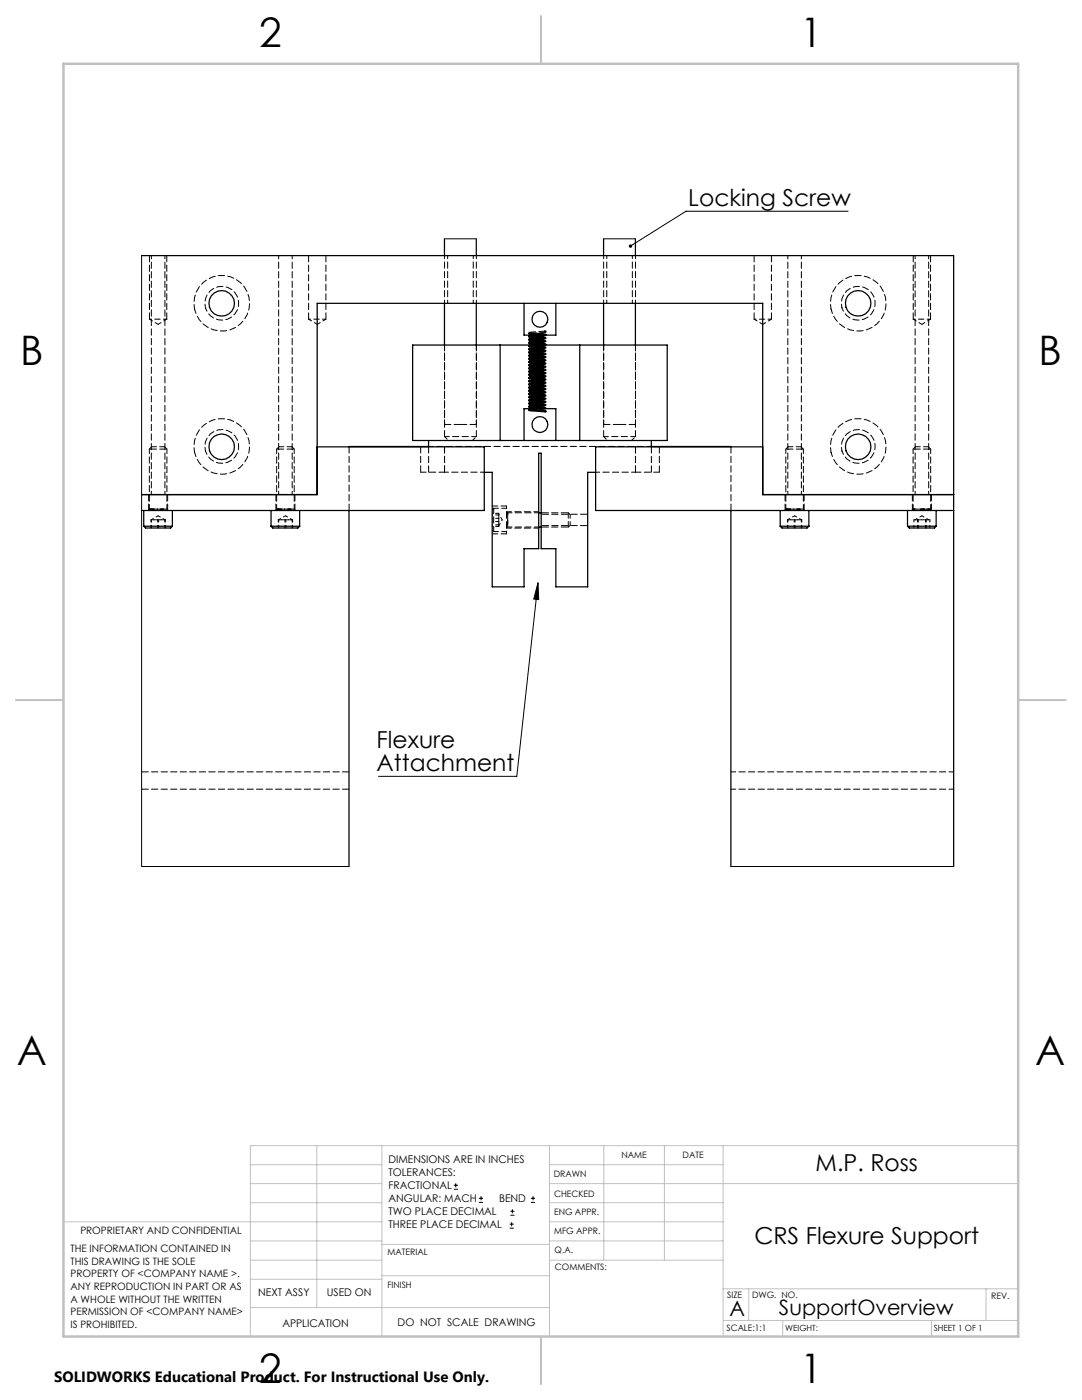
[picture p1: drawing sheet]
<svg xmlns="http://www.w3.org/2000/svg" width="216mm" height="279mm" viewBox="0 0 216 279" stroke-linecap="round" stroke-linejoin="round" font-family="sans-serif">
<g fill="none" stroke="#000" stroke-width=".2">
<path d="M28.3 51v121.9h41.3M88.7 47.7h6.3M120.4 47.7h6.4M169.2 42.2h-32.3l-11.1 6.9M107.4 116.3l.1 3.4-1-.1zM107.4 116.3l-4.3 38.6h-27.6M145.8 172.9h44.5M90.6 237.3h.8M90.6 236.5h.8M90.9 236.1v.9M95.6 240h.8M95.6 239.1h.8"/>
<path d="M96 238.7v.8M105.9 240h.9M105.9 239.1h.9M106.4 238.7v.8M101.7 245.1h.8M101.7 244.3h.8M101.8 242.5h.9M101.8 241.7h.9M102.1 243.9v.8M102.2 241.3v.8"/>
</g>
<g fill="none" stroke="#c0c0c0" stroke-width=".2">
<path d="M50 232.4h26.2M50 236.2h26.2M63.2 228.6v32.3M76.2 228.6v38.1M109.6 228.6v38.1M109.6 232.4h34.7M109.6 236.2h93.6M120.5 228.6v22.9M132.6 228.6v22.9M144.3 228.6v38.1M203.2 228.6h-153.2v38.1M12.7 243.8h63.5"/>
<path d="M50 251.5h26.2M50 240h26.2M50 247.7h26.2M50 255.3h26.2M76.2 254.6h33.4M76.2 248.4h33.4M109.6 251.5h34.7M109.6 243.8h34.7M109.6 240h34.7M109.6 247.7h34.7M144.3 257.2h58.9M149.4 257.2v6.3"/>
<path d="M196.7 257.2v6.3M50 260.9h59.6M144.3 263.5h58.9M156.2 263.5v3.2M185.9 263.5v3.2"/>
</g>
<path d="M108 3.2v9.5M3.1 139.7h9.6M203.2 139.7h9.5M108 266.7v9.6" fill="none" stroke="#c0c0c0" stroke-width=".25"/>
<path d="M12.7 12.7h190.5v254h-190.5z" fill="none" stroke="#c0c0c0" stroke-width=".5"/>
<path d="M107.4 116.3l.1 3.4-1-.1zM125.6 48.9l-.1 .4 .3-.2-.3 .2a.34 .34 0 0 0 .5 .1 .34 .34 0 0 0 .1-.5 .34 .34 0 0 0-.5 0z" fill="#000"/>
<g fill="none" stroke="#000" stroke-width=".25">
<path d="M28.3 51h162v121.9M88.7 47.7v3.3M95 47.7v3.3M120.4 47.7v3.3M126.8 47.7v3.3M88.7 60.5v8.4M95 60.5v8.4M99.8 68.9v19M104.6 60.5v6.4h4.1M105.5 66.5l.2 .1M105.6 79.4l3.1 .2M105.6 78.7l3.1 .3"/>
<path d="M105.6 78.1l3.1 .3M105.6 77.5l3.1 .2M105.6 76.8l3.1 .2M105.6 76.2l3.1 .2M105.6 75.5l3.1 .3M105.6 74.9l3.1 .2M105.6 74.3l3.1 .2M105.6 73.6l3.1 .3M105.6 73l3.1 .2M105.6 72.4l3.1 .2M105.6 71.7l3.1 .3M105.6 71.1l3.1 .2"/>
<path d="M105.6 70.4l3.1 .3M105.6 69.8l3.1 .3M105.6 69.2l3.1 .2M105.6 68.5l3.1 .3M105.6 67.9l3.1 .2M105.6 67.2l3.1 .3M105.6 66.6l3.1 .3M105.7 79.8l-.2 .1 .2 .1M105.7 79.1l-.2 .1 .2 .2M105.7 78.5l-.2 .1 .2 .1M105.7 77.8l-.2 .2 .2 .1M105.7 77.2l-.2 .1 .2 .2"/>
<path d="M105.7 76.6l-.2 .1 .2 .1M105.7 75.9l-.2 .1 .2 .2M105.7 75.3l-.2 .1 .2 .2M105.7 74.6l-.2 .2 .2 .1M105.7 74l-.2 .1 .2 .2M105.7 73.4l-.2 .1 .2 .2M105.7 72.7l-.2 .1 .2 .2M105.7 72.1l-.2 .1 .2 .2M105.7 71.5l-.2 .1 .2 .1M105.7 70.8l-.2 .1 .2 .2M105.7 70.2l-.2 .1 .2 .1M105.7 69.5l-.2 .2 .2 .1"/>
<path d="M105.7 68.9l-.2 .1 .2 .2M105.7 68.3l-.2 .1 .2 .1M105.7 67.6l-.2 .1 .2 .2M105.7 67l-.2 .1 .2 .2M105.7 79.8l3 .2 .2 .2-.6 .2-1.5 .1M105.7 79.1l3 .3 .2 .2-.6 .2-1.5 .1M105.7 78.5l3 .3 .2 .1-.6 .2-1.5 .1M105.7 77.9l3 .2 .2 .2-.6 .2-1.5 .1M105.7 77.2l3 .3 .2 .1-.6 .3-1.5 .1M105.7 76.6l2.7 .2 .5 .2-.6 .2-1.5 .1M105.7 76l2.7 .2 .5 .2-.6 .2-1.5 .1M105.7 75.3l2.7 .2 .5 .2-.6 .3-1.5 .1"/>
<path d="M105.7 74.6l2.7 .3 .5 .2a3.5 3.5 0 0 1-2.1 .3M105.7 74l2.7 .3 .5 .1a3.5 3.5 0 0 1-2.1 .4M105.7 73.4l2.7 .2 .5 .2-.6 .2-1.5 .2M105.7 72.7l2.7 .3 .5 .2-.6 .2-1.5 .1M105.7 72.1l3 .3 .2 .1-.6 .3-1.5 .1M105.7 71.5l3 .3 .2 .1-.6 .2-1.5 .1M105.7 70.8l3 .3 .2 .2-.6 .2-1.5 .1M105.7 70.2l3 .3 .2 .1-.6 .2-1.5 .1M105.7 69.6l3 .3 .2 .1-.6 .2-1.5 .1M105.7 68.9l3 .3 .2 .2-.6 .2-1.5 .1M105.7 68.3l2.7 .2 .5 .2-.6 .2-1.5 .1M105.7 67.7l2.7 .2 .5 .2-.6 .2-1.5 .1"/>
<path d="M105.7 67l2.7 .2 .5 .3-.6 .2-1.5 .1M105.7 66.4l2.7 .2 .5 .2M106.6 66.9l-1 .1M107.7 79.6l-2.1 .2M107.7 78.9l-2.1 .2M107.7 78.3l-2.1 .2M107.7 77.6l-2.1 .3M107.7 77l-2.1 .2M107.7 76.4l-2.1 .2M107.7 75.7l-2.1 .3M107.7 75.1l-2.1 .2M107.7 74.5l-2.1 .1"/>
<path d="M107.7 73.8l-2.1 .2M107.7 73.2l-2.1 .2M107.7 72.6l-2.1 .1M107.7 71.9l-2.1 .2M107.7 71.3l-2.1 .2M107.7 70.6l-2.1 .2M107.7 70l-2.1 .2M107.7 69.4l-2.1 .2M107.7 68.7l-2.1 .2M107.7 68.1l-2.1 .2M107.7 67.5l-2.1 .2M108.7 68.9h-26.4v19h50.8v-19h-24.3"/>
<path d="M110.9 60.5v6.4h-2l-2.1 .2M115.7 68.9v19M120.4 60.5v8.4M126.8 60.5v8.4M28.3 98.7h35v-38.2h88.9v38.2h38.1M63.3 89.2h33.3v12.7h-68.3M85.5 89.1l-15.9 .1M85.5 87.9v1.3M96.6 94.3h1.6v22.8h6.4v-7.6h2.9v-19h.5v19h2.9v7.6h6.4v-22.8h1.6M105.5 81.8l.2 .2M105.6 80.6l3.1 .3M105.6 80l3.1 .3"/>
<path d="M105.6 81.3l3.1 .2M105.6 81.9l3 .2M105.7 81l-.2 .1 .2 .2M105.7 80.4l-.2 .1 .2 .1M105.7 80.4l3 .3 .2 .1-.6 .2-1.5 .2M105.7 81.7l1 .1a4.2 4.2 0 0 1 2.2 .3l-.2 .1M105.7 81l3 .3 .2 .2v.1h2v6.3M107.7 80.9l-2.1 .1M107.7 80.2l-2.1 .2M107.7 81.5l-1.1 .1M108.7 81.6h-4.1v6.3M130 89.1l15.8 .1"/>
<path d="M130 87.9v1.3M152.2 89.2h-33.3v12.7h71.4M28.7 105a1.31 1.31 0 0 0 1.5 .4h2.9a1.03 1.03 0 0 0 1.3-.4M28.7 105h5.7M28.7 101.9v3.1M34.4 101.9v3.1M54.1 105h5.7M54.1 105a1.31 1.31 0 0 0 1.5 .4h2.9a1.03 1.03 0 0 0 1.3-.4M54.1 101.9v3.1M59.8 101.9v3.1M69.6 101.9v71M107.5 105.2h.5"/>
<path d="M107.5 102.3h.5M145.8 101.9v71M155.7 105h5.7M155.7 105a1.31 1.31 0 0 0 1.5 .4h2.9a1.03 1.03 0 0 0 1.3-.4M155.7 101.9v3.1M161.4 101.9v3.1M181.1 105h5.7M181.1 105a1.31 1.31 0 0 0 1.5 .4h2.9a1.03 1.03 0 0 0 1.3-.4M181.1 101.9v3.1M186.8 101.9v3.1"/>
<circle cx="44.2" cy="60.5" r="2.55"/>
<circle cx="107.7" cy="63.7" r="1.58"/>
<circle cx="108.8" cy="66.2" r=".13"/>
<circle cx="171.2" cy="60.5" r="2.55"/>
<circle cx="44.2" cy="89.2" r="2.55"/>
<circle cx="107.7" cy="84.7" r="1.58"/>
<circle cx="171.2" cy="89.2" r="2.55"/>
</g>
<g fill="none" stroke="#000" stroke-width=".2" stroke-dasharray="1.3 .6">
<path d="M29.8 51v12.7M61.6 51v12.7M150.5 51v12.7M182.2 51v12.7M33.3 63.7v-12.7M65 63.7v-12.7M105.7 66.3l-.2 .2M105.7 79.8l.1 .1-.1 .1M105.7 79.1l.1 .1-.1 .1M105.7 78.5l.1 .1-.1 .1M105.7 77.8l.1 .1-.1 .2M105.7 77.2l.1 .1-.1 .1"/>
<path d="M105.7 76.6l.1 .1-.1 .1M105.7 75.9l.1 .1-.1 .2M105.7 75.3l.1 .1-.1 .1M105.7 74.7l.1 .1-.1 .1M105.7 74l.1 .1-.1 .1M105.7 73.4l.1 .1-.1 .1M105.7 72.7l.1 .1-.1 .2M105.7 72.1l.1 .1-.1 .1M105.7 71.5l.1 .1-.1 .1M105.7 70.8l.1 .1-.1 .2M105.7 70.2l.1 .1-.1 .1M105.7 69.5l.1 .1-.1 .2"/>
<path d="M105.7 68.9l.1 .1-.1 .1M105.7 68.3l.1 .1-.1 .1M105.7 67.6l.1 .1-.1 .2M105.7 67l.1 .1-.1 .1M105.7 66.4l.1 .1-.1 .1M105.7 79.7h.1M105.7 79.1h.1M105.7 78.5h.1M105.7 77.8h.1M105.7 77.2h.1M105.7 76.6h.1M105.7 75.9h.1"/>
<path d="M105.7 75.3h.1M105.7 74.6h.1M105.7 74h.1M105.7 73.4h.1M105.7 72.7h.1M105.7 72.1h.1M105.7 71.5h.1M105.7 70.8h.1M105.7 70.2h.1M105.7 69.5h.1M105.7 68.9h.1M105.7 68.3h.1"/>
<path d="M105.7 67.6h.1M105.7 67h.1M105.7 66.4h.1M108.7 66.9h.2M108.7 77.7v-.1M108.7 77v-.1M108.7 76.4v-.1M108.7 75.1v-.1M108.7 74.5v-.1M108.7 72.6v-.1M108.7 71.3v-.1M108.7 70.7v-.1"/>
<path d="M108.7 70v-.1M108.7 69.4v-.1M108.7 68.8v-.1M108.7 67.5v-.1M108.7 79.5h.1M108.7 78.9h.1M108.7 78.3v-.1M108.7 75.7h.1M108.7 73.8h.1M108.7 71.9v-.1M108.7 66.2l-3.1 .2M108.8 68.8h-.1"/>
<path d="M108.9 66.9l.1-.1M153.9 63.7v-12.7M185.7 63.7v-12.7M29.7 98.7v3.2M55.1 98.7v3.2M69.7 89.2v12.7M83.9 89.2v5M85.5 89.2v5M88.7 84.7h3.2M88.7 94.2v-5M91.9 84.7h3.2M105.7 81.6l-.2 .2"/>
<path d="M105.7 81l.1 .1-.1 .2M105.7 80.4l.1 .1-.1 .1M105.7 81.7l.1 .1-.1 .1M105.7 81.9l3.2-.4M105.7 80.4h.1M105.7 81.7h.1M105.7 81h.1M108.7 81.5h.2M108.7 80.2v-.1M108.7 82.1l.1-.1 .2 .1M108.7 82.1h.1M120.5 84.7h3.1"/>
<path d="M123.6 84.7h3.2M126.8 94.2v-5M130 89.2v5M131.6 94.2v-5M156.7 98.7v3.2M182.1 98.7v3.2M29.8 101.6l-.3 .3M30.1 101.6h3.2h-3.5h.3M32.9 103.7h.1M33.5 101.9v-3.2M33.6 101.9l-.3-.3M55.2 101.6l-.3 .3"/>
<path d="M55.5 101.6h3.2h-3.5h.3M58.3 103.7h.1M58.9 101.9v-3.2M59 101.9l-.3-.3M98.2 105.8l.3 .3M98.5 101.4l-.3 .3M99.5 103.4v-.5M99.5 104.9v-.1M99.5 102.9v-.5M99.5 105.1v-.2M101.1 105.4l.2-.2M101.3 102.3l-.2-.2"/>
<path d="M113.4 105.2l.4-.4M113.8 102.7l-.4-.4M145.9 101.9v-12.7M156.8 101.6l-.3 .3M157.1 101.6h3.2h-3.5h.3M159.9 103.7h.1M160.5 101.9v-3.2M160.6 101.9l-.3-.3M182.2 101.6l-.3 .3M182.4 103.7h.3M182.7 103.7h.4M185 101.6h.7h-3.5h2.8"/>
<path d="M185.1 103.7h-.4M185.5 103.7h-.4M185.9 101.9v-3.2M186 101.9l-.3-.3"/>
</g>
<g fill="none" stroke="#000" stroke-width=".2" stroke-dasharray="1.3 .6" stroke-dashoffset=".3">
<path d="M88.7 68.8v15.9M120.5 68.8v15.9M30.3 89.2l-.5 .4M32.8 89.2h-2.5M33.3 89.6l-.5-.4M55.7 89.2l-.5 .4M58.2 89.2h-2.5M58.7 89.6l-.5-.4M88.7 87.1h6.4M95.1 84.7v-15.9M120.5 87.1h6.3M126.8 84.7v-15.9"/>
<path d="M130 89.1h-44.5M157.3 89.2l-.5 .4M159.8 89.2h-2.5M160.3 89.6l-.5-.4M182.7 89.2l-.5 .4M185.2 89.2h-2.5M185.7 89.6l-.5-.4M30.8 103.7h-.7M31.5 103.7h-.7M56.2 103.7h-.7M56.9 103.7h-.7M98.5 106.1h2.6"/>
<path d="M99.5 103.4v.7M99.5 104.1v.7M101.1 101.4h-2.6M101.1 105.4h6.4M107.5 102.1h-6.4M157.8 103.7h-.7M158.5 103.7h-.7M145.9 157.5h44.4M190.3 154h-44.4"/>
</g>
<g fill="none" stroke="#000" stroke-width=".2" stroke-dasharray="1.3 .6" stroke-dashoffset=".5">
<path d="M41 61.4a3.4 3.4 0 0 1 3.8-4.2 3.4 3.4 0 0 1 2.3 5.2 3.4 3.4 0 0 1-5.7-.1l-.4-.9M105.7 80l1.1-.1M105.7 79.3l1.1-.1M105.7 78.7l1.1-.1M105.7 78.1l1.1-.1M105.7 77.4l1.1-.1M105.7 76.8l1.1-.1M105.7 76.2l1.1-.2M105.7 75.5l1.1-.1M105.7 74.9l1.1-.1M105.7 74.2l1.1-.1M105.7 73.6l1.1-.1"/>
<path d="M105.7 73l1.1-.1M105.7 72.3l1.1-.1M105.7 71.7l1.1-.1M105.7 71.1l1.1-.2M105.7 70.4l1.1-.1M105.7 69.8l1.1-.1M105.7 69.1l1.1-.1M105.7 68.5l1.1-.1M105.7 67.9l1.1-.1M105.7 67.2l1.1-.1M108.7 73.2v-.1l-1 .1M108.7 66.8v-.1l-2.1 .2"/>
<path d="M108.7 79.5h-1M108.7 78.8l-1 .1M108.7 78.2l-1 .1M108.7 77.6h-1M108.7 76.9l-1 .1M108.7 76.3l-1 .1M108.7 75.7h-1M108.7 75l-1 .1M108.7 74.4h-1M108.7 73.7l-1 .1M108.7 72.5h-1M108.7 71.8l-1 .1"/>
<path d="M108.7 71.2l-1 .1M108.7 70.5l-1 .1M108.7 69.9l-1 .1M108.7 69.3h-1M108.7 68.6l-1 .1M108.7 67.4h-1M108.7 68.1h-1M168 61.4a3.4 3.4 0 0 1 3.8-4.2 3.4 3.4 0 0 1 2.3 5.2 3.4 3.4 0 0 1-5.7-.1l-.4-.9M41 90a3.4 3.4 0 0 1 3.8-4.2 3.4 3.4 0 0 1 2.3 5.2 3.4 3.4 0 0 1-5.7-.1l-.4-.9M88.7 94.2h7.9M88.7 87.1l.8 .8M94.3 87.9l.8-.8"/>
<path d="M105.7 81.3l1.1-.2M105.7 80.6l1.1-.1M106.6 81.5l-1 .2M108.7 81.5v-.1l-1 .1M108.7 80.1l-1 .1M108.7 80.8h-1M120.5 87.1l.7 .8M126 87.9l.8-.8M126.8 94.2h-7.9M168 90a3.4 3.4 0 0 1 3.8-4.2 3.4 3.4 0 0 1 2.3 5.2 3.4 3.4 0 0 1-5.7-.1l-.4-.9M113.8 104.8v-2.1"/>
</g>
<path d="M29.8 63.7h1.8M31.6 63.7h1.7M61.6 63.7h1.7M63.3 63.7h1.7M150.5 63.7h1.7M152.2 63.7h1.7M182.2 63.7h1.8M184 63.7h1.7" fill="none" stroke="#000" stroke-width=".2" stroke-dasharray="1.3 .6" stroke-dashoffset=".9"/>
<g fill="none" stroke="#000" stroke-width=".2" stroke-dasharray="1.3 .6" stroke-dashoffset=".4">
<path d="M38.8 61.7a5.6 5.6 0 0 1 6.8-6.6 5.6 5.6 0 0 1 2.9 9 5.6 5.6 0 0 1-9.3-1.3l-.4-1.1M165.8 61.7a5.6 5.6 0 0 1 6.8-6.6 5.6 5.6 0 0 1 2.9 9 5.6 5.6 0 0 1-9.3-1.3l-.4-1.1M29.8 89.6v12M38.8 90.3a5.6 5.6 0 0 1 6.8-6.6 5.6 5.6 0 0 1 2.9 9 5.6 5.6 0 0 1-9.3-1.3l-.4-1.1M55.2 89.6v12M156.8 89.6v12M165.8 90.3a5.6 5.6 0 0 1 6.8-6.6 5.6 5.6 0 0 1 2.9 9 5.6 5.6 0 0 1-9.3-1.3l-.4-1.1M182.2 89.6v12M32.2 103.7h-.7M32.9 103.7h-.7M33.3 101.6v-12M57.6 103.7h-.7"/>
<path d="M58.3 103.7h-.7M58.7 101.6v-12M101.3 105.2h6.2M107.5 102.3h-6.2M159.2 103.7h-.7M159.9 103.7h-.7M160.3 101.6v-12M183.1 103.7h.8M183.9 103.7h.8M185.7 101.6v-12"/>
</g>
<path d="M83.9 94.2h4.8M126.8 94.2h4.8M98.2 106.5h2.9M98.5 106.1v-4.7M101.1 101h-2.9M113.4 105.2v-2.9" fill="none" stroke="#000" stroke-width=".2" stroke-dasharray="1.3 .6" stroke-dashoffset=".2"/>
<path d="M99.5 105l.7-1.2M100.2 103.8l-.7-1.2M101.1 106.5v-5.5M101.3 102.6v-.2v2.8v-2.6" fill="none" stroke="#000" stroke-width=".2" stroke-dasharray="1.3 .6" stroke-dashoffset=".7"/>
<g fill="none" stroke="#000" stroke-width=".2" stroke-dasharray="1.3 .6" stroke-dashoffset=".6">
<path d="M30.2 51v47.7M55.6 51v47.7M88.7 51v9.5M89.3 51v9.5M120.5 51v9.5M121.1 51v9.5M157.2 51v47.7M182.6 51v47.7M29.8 63.7l1.8 1M31.6 64.7l1.7-1M61.6 63.7l1.7 1M63.3 64.7l1.7-1"/>
<path d="M94.4 60.5v-9.5M95.1 60.5v-9.5M126.2 60.5v-9.5M126.8 60.5v-9.5M150.5 63.7l1.7 1M152.2 64.7l1.7-1M182.2 63.7l1.8 1M184 64.7l1.7-1M32.9 98.7v-47.7M58.3 98.7v-47.7M159.9 98.7v-47.7M185.3 98.7v-47.7"/>
<path d="M99.5 103.4h-1.3M99.5 104.8h-1.3M99.5 102.8h-1.3M99.5 102.4h-1.3M99.5 104.1h-1.3M99.5 105.1h-1.3"/>
</g>
<path d="M33.3 89.6h-3.5M58.7 89.6h-3.5M160.3 89.6h-3.5M185.7 89.6h-3.5M108 105.2h5.4M108 104.9h9.3M113.4 102.3h-5.4M117.3 102.6h-9.3" fill="none" stroke="#000" stroke-width=".2" stroke-dasharray="1.3 .6" stroke-dashoffset="-.2"/>
<g fill="none" stroke="#000" stroke-width=".2" stroke-dasharray="1.3 .6" stroke-dashoffset=".8">
<path d="M30.1 103.7v1.7M30.2 103.7v1.7M31.5 103.7v1.7M31.6 102.9l-1.4 .8M31.6 103.7v1.7M32.9 103.7v1.7M32.9 103.7l-1.3-.8M33 103.7v1.7M55.5 103.7v1.7M55.6 103.7v1.7M56.9 103.7v1.7M57 102.9l-1.4 .8"/>
<path d="M57 103.7v1.7M58.3 103.7v1.7M58.3 103.7l-1.3-.8M58.4 103.7v1.7M157.1 103.7v1.7M157.2 103.7v1.7M158.5 103.7v1.7M158.6 102.9l-1.4 .8M158.6 103.7v1.7M159.9 103.7v1.7M159.9 103.7l-1.3-.8M160 103.7v1.7"/>
<path d="M182.4 103.7v1.7M183.1 103.7v1.7M183.2 103.7v1.7M184 102.9l-1.4 .8M184.7 103.7v1.7M184.8 103.7v1.7M185.3 103.7l-1.3-.8M185.5 103.7v1.7"/>
</g>
<path d="M105.7 66.6l2.7-.2 .6-.2M28.3 157.5h41.4M69.7 154h-41.4" fill="none" stroke="#000" stroke-width=".2" stroke-dasharray="1.3 .6" stroke-dashoffset="-.1"/>
<path d="M88.7 68.8v18.3M120.5 68.8v18.3M95.1 87.1v-18.3M126.8 87.1v-18.3" fill="none" stroke="#000" stroke-width=".2" stroke-dasharray="1.3 .6" stroke-dashoffset=".1"/>
<g font-size="8.1">
<text x="51.7" y="9.3">2</text>
<text x="159.7" y="9.3">1</text>
<text x="4" y="72.8">B</text>
<text x="207.2" y="72.8">B</text>
<text x="3.3" y="212.5">A</text>
<text x="206.5" y="212.5">A</text>
<text x="51.7" y="276">2</text>
<text x="159.7" y="276">1</text>
</g>
<g font-size="4.7">
<text x="137.3" y="41.1">Locking Screw</text>
<text x="75.1" y="149.4">Flexure</text>
<text x="75.1" y="153.9">Attachment</text>
<text x="162.7" y="233.6">M.P. Ross</text>
<text x="150.5" y="248.3">CRS Flexure Support</text>
</g>
<g font-size="4.2">
<text x="145.6" y="262.7">A</text>
<text x="155.4" y="262.4">SupportOverview</text>
</g>
<text font-size="3" x="10.8" y="275.7">SOLIDWORKS Educational Product. For Instructional Use Only.</text>
<g font-size="2.1">
<text x="77.5" y="232.2">DIMENSIONS ARE IN INCHES</text>
<text x="77.5" y="234.7">TOLERANCES:</text>
<text x="77.5" y="237.3">FRACTIONAL</text>
<text x="77.5" y="239.9">ANGULAR: MACH</text>
<text x="99.6" y="239.9">BEND</text>
<text x="77.5" y="242.5">TWO PLACE DECIMAL</text>
<text x="77.5" y="245.1">THREE PLACE DECIMAL</text>
<text x="51.5" y="258.7">NEXT ASSY</text>
<text x="65.2" y="258.6">USED ON</text>
<text x="56.3" y="264.8">APPLICATION</text>
<text x="79.3" y="264.6">DO NOT SCALE DRAWING</text>
</g>
<g font-size="2">
<text x="14.1" y="249.9">THE INFORMATION CONTAINED IN</text>
<text x="16" y="246.3">PROPRIETARY AND CONFIDENTIAL</text>
<text x="14.1" y="252.4">THIS DRAWING IS THE SOLE</text>
<text x="14.1" y="254.9">PROPERTY OF &lt;COMPANY NAME &gt;.</text>
<text x="14.1" y="257.4">ANY REPRODUCTION IN PART OR AS</text>
<text x="14.1" y="260">A WHOLE WITHOUT THE WRITTEN</text>
<text x="14.1" y="262.5">PERMISSION OF &lt;COMPANY NAME&gt;</text>
<text x="14.1" y="265">IS PROHIBITED.</text>
</g>
<g font-size="1.8">
<text x="124" y="231.1">NAME</text>
<text x="136.2" y="231.1">DATE</text>
<text x="110.5" y="234.8">DRAWN</text>
<text x="110.5" y="238.9">CHECKED</text>
<text x="110.6" y="242.5">ENG APPR.</text>
<text x="77.3" y="250.5">MATERIAL</text>
<text x="110.6" y="246.3">MFG APPR.</text>
<text x="110.7" y="250">Q.A.</text>
<text x="77.3" y="257">FINISH</text>
<text x="110.7" y="253.5">COMMENTS:</text>
<text x="145.1" y="259">SIZE</text>
<text x="150.1" y="259.1">DWG. NO.</text>
<text x="197.8" y="259.2">REV.</text>
<text x="145" y="265.7">SCALE:1:1</text>
</g>
<g font-size="1.7">
<text x="156.7" y="265.7">WEIGHT:</text>
<text x="186.3" y="265.7">SHEET 1 OF 1</text>
</g>
</svg>
